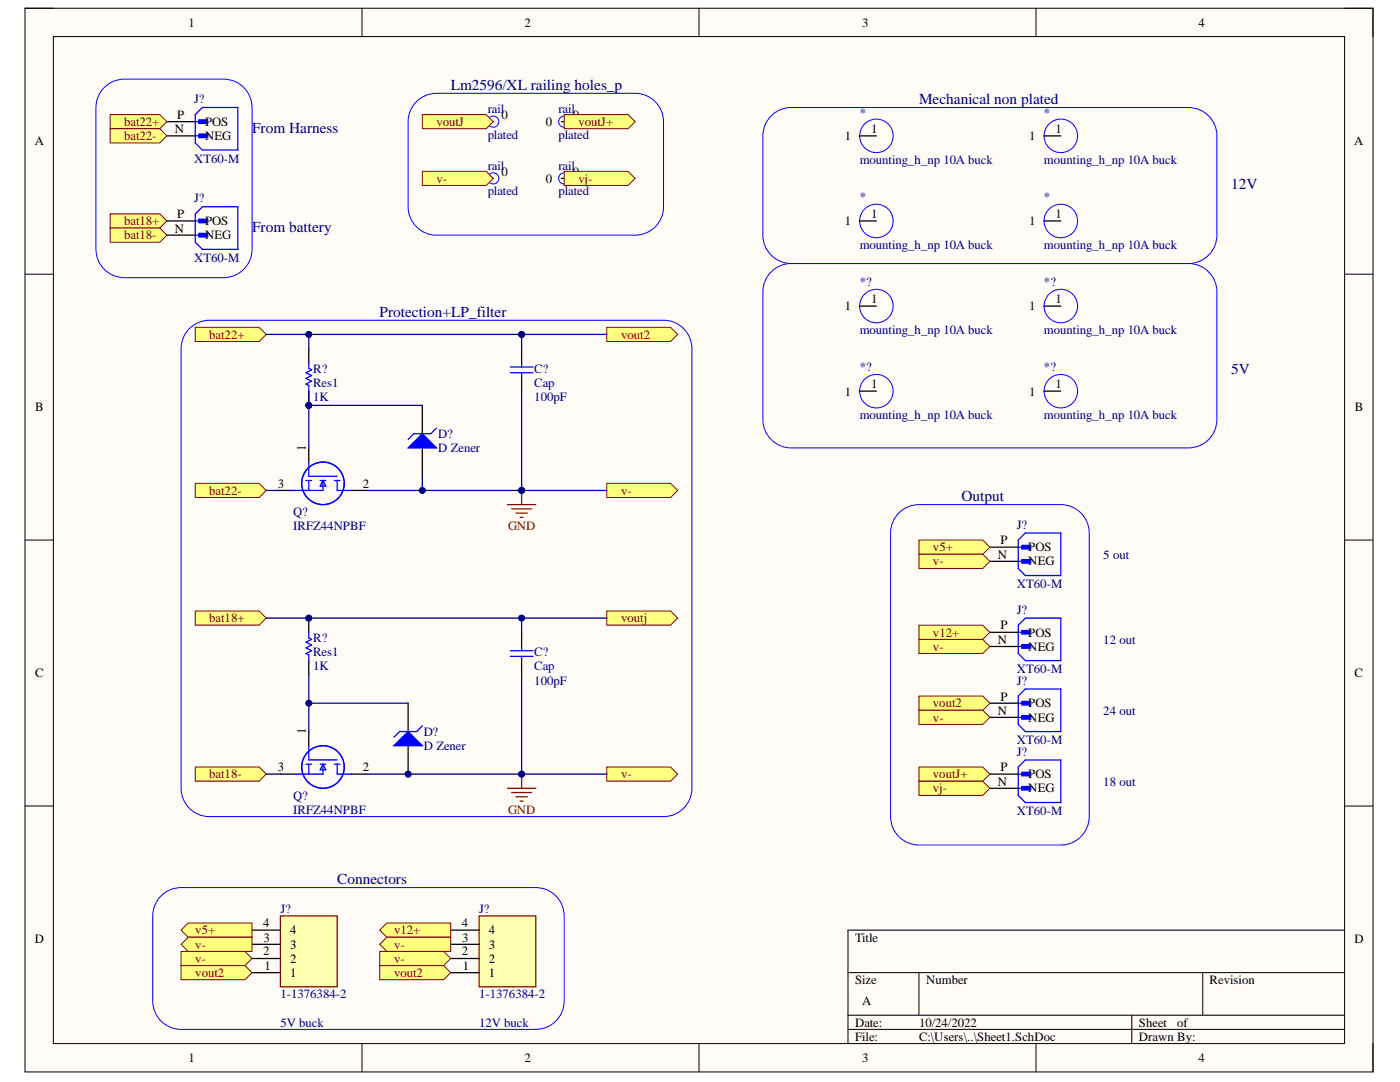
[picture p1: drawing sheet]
<svg xmlns="http://www.w3.org/2000/svg" width="279mm" height="216mm" viewBox="0 0 279 216" stroke-linecap="round" stroke-linejoin="round" font-family="sans-serif">
<path d="M5 1.6h269v212.3h-269z" fill-rule="evenodd" fill="#fffcf8"/>
<path d="M5 1.6h269v212.3h-269z" fill="none" stroke="#000" stroke-width=".2"/>
<path d="M10.7 7.3h257.6v200.9h-257.6z" fill-rule="evenodd" fill="#fffcf8"/>
<g fill="none" stroke="#000" stroke-width=".2">
<path d="M5 1.6h5.7M10.7 7.3h257.6v200.9h-257.6zM72.2 1.6v5.7M139.5 1.6v5.7M206.8 1.6v5.7M268.3 1.6h5.7v5.7M5 54.7h5.7M268.3 54.7h5.7M5 107.8h5.7M268.3 107.8h5.7M5 160.8h5.7M268.3 160.8h5.7"/>
<path d="M169.2 194.1h99.1M183.4 194.1v8.5M240 194.1v8.5M268.3 185.6h-99.1v22.6M72.2 208.2v5.7M139.5 208.2v5.7M169.2 202.6h99.1M169.2 205.4h99.1M206.8 208.2v5.7M225.9 202.6v5.6M274 208.2v5.7"/>
</g>
<path d="M39.7 23.9h1.7v.7h-1.7z" fill-rule="evenodd" fill="#00f"/>
<path d="M39.7 23.9h1.7v.7h-1.7z" fill="none" stroke="#00f" stroke-width=".25"/>
<path d="M39.7 26.8h1.7v.7h-1.7z" fill-rule="evenodd" fill="#00f"/>
<path d="M39 22.9l1.4-1.5h7.1v8.5h-7.1l-1.4-1.4zM39 24.3h2.1M39 27.1h2.1M39.7 26.8h1.7v.7h-1.7zM61.6 72.4v1.1l.6 .3-1.1 .6 1.1 .5-1.1 .6 1.1 .6-1.1 .5M101.8 73.2h4.6M101.8 74.4h4.6M104.1 72.4v.8M104.1 74.4v.8" fill="none" stroke="#00f" stroke-width=".25"/>
<path d="M33.3 24.3h5.7M33.3 27.1h5.7M61.6 69.6v2.8M104.1 69.6v2.8M104.1 75.2v2.9" fill="none" stroke="#000" stroke-width=".25"/>
<path d="M39 65.3h12.7l1.4 1.4-1.4 1.4h-12.7z" fill-rule="evenodd" fill="#ffff80"/>
<path d="M39 65.3h12.7l1.4 1.4-1.4 1.4h-12.7z" fill="none" stroke="#800000" stroke-width=".2"/>
<path d="M39 96.4h12.7l1.4 1.5-1.4 1.4h-12.7z" fill-rule="evenodd" fill="#ffff80"/>
<path d="M39 96.4h12.7l1.4 1.5-1.4 1.4h-12.7z" fill="none" stroke="#800000" stroke-width=".2"/>
<path d="M104.1 97.9v2.8M101.3 100.7h5.6M102.1 101.5h4M103 102.4h2.2M103.8 103.2h.6" fill="none" stroke="#800000" stroke-width=".25"/>
<circle cx="104.1" cy="97.9" r=".57" fill="#000080"/>
<circle cx="104.1" cy="97.9" r=".57" fill="none" stroke="#000080" stroke-width=".2"/>
<path d="M121.1 65.3h12.7l1.5 1.4-1.5 1.4h-12.7z" fill-rule="evenodd" fill="#ffff80"/>
<path d="M121.1 65.3h12.7l1.5 1.4-1.5 1.4h-12.7z" fill="none" stroke="#800000" stroke-width=".2"/>
<path d="M121.1 96.4h12.7l1.5 1.5-1.5 1.4h-12.7z" fill-rule="evenodd" fill="#ffff80"/>
<path d="M121.1 96.4h12.7l1.5 1.5-1.5 1.4h-12.7z" fill="none" stroke="#800000" stroke-width=".2"/>
<path d="M22 22.9h9.9l1.4 1.4-1.4 1.4h-9.9z" fill-rule="evenodd" fill="#ffff80"/>
<path d="M22 22.9h9.9l1.4 1.4-1.4 1.4h-9.9z" fill="none" stroke="#800000" stroke-width=".2"/>
<path d="M22 25.7h9.9l1.4 1.4-1.4 1.4h-9.9z" fill-rule="evenodd" fill="#ffff80"/>
<path d="M22 25.7h9.9l1.4 1.4-1.4 1.4h-9.9z" fill="none" stroke="#800000" stroke-width=".2"/>
<path d="M84.3 80.9v5.6M84.3 89.4v5.6" fill="none" stroke="#000" stroke-width=".25"/>
<path d="M81.5 89.4l2.8-2.9 2.8 2.9z" fill="#00f"/>
<path d="M81.5 89.4l2.8-2.9 2.8 2.9zM87.1 85.4l-1.1 1.1h-3.4l-1.1 1.2M61.6 126.2v1.1l.6 .3-1.1 .5 1.1 .6-1.1 .6 1.1 .5-1.1 .6 .5 .3v1.1M101.8 129.8h4.6M101.8 131h4.6M104.1 129v.8M104.1 131v.8" fill="none" stroke="#00f" stroke-width=".25"/>
<path d="M61.6 131.8v2.8M104.1 126.2v2.8M104.1 131.8v2.8" fill="none" stroke="#000" stroke-width=".25"/>
<path d="M39 121.9h12.7l1.4 1.4-1.4 1.4h-12.7z" fill-rule="evenodd" fill="#ffff80"/>
<path d="M39 121.9h12.7l1.4 1.4-1.4 1.4h-12.7z" fill="none" stroke="#800000" stroke-width=".2"/>
<path d="M39 153h12.7l1.4 1.5-1.4 1.4h-12.7z" fill-rule="evenodd" fill="#ffff80"/>
<path d="M39 153h12.7l1.4 1.5-1.4 1.4h-12.7z" fill="none" stroke="#800000" stroke-width=".2"/>
<path d="M101.3 157.3h5.6M102.1 158.1h4M103 159h2.2M103.8 159.8h.6M104.1 154.5v2.8" fill="none" stroke="#800000" stroke-width=".25"/>
<circle cx="104.1" cy="154.5" r=".57" fill="#000080"/>
<circle cx="104.1" cy="154.5" r=".57" fill="none" stroke="#000080" stroke-width=".2"/>
<path d="M121.1 121.9h12.7l1.5 1.4-1.5 1.4h-12.7z" fill-rule="evenodd" fill="#ffff80"/>
<path d="M121.1 121.9h12.7l1.5 1.4-1.5 1.4h-12.7z" fill="none" stroke="#800000" stroke-width=".2"/>
<path d="M121.1 153h12.7l1.5 1.5-1.5 1.4h-12.7z" fill-rule="evenodd" fill="#ffff80"/>
<path d="M121.1 153h12.7l1.5 1.5-1.5 1.4h-12.7z" fill="none" stroke="#800000" stroke-width=".2"/>
<path d="M78.6 148.8l2.9-2.8 2.8 2.8z" fill="#00f"/>
<path d="M78.6 148.8l2.9-2.8 2.8 2.8z" fill="none" stroke="#00f" stroke-width=".25"/>
<path d="M39.7 43.7h1.7v.7h-1.7z" fill-rule="evenodd" fill="#00f"/>
<path d="M39.7 43.7h1.7v.7h-1.7z" fill="none" stroke="#00f" stroke-width=".25"/>
<path d="M39.7 46.6h1.7v.7h-1.7z" fill-rule="evenodd" fill="#00f"/>
<path d="M39 42.7l1.4-1.4h7.1v8.5h-7.1l-1.4-1.5zM39 44.1h2.1M39 46.9h2.1M39.7 46.6h1.7v.7h-1.7z" fill="none" stroke="#00f" stroke-width=".25"/>
<path d="M33.3 44.1h5.7M33.3 46.9h5.7" fill="none" stroke="#000" stroke-width=".25"/>
<path d="M22 42.7h9.9l1.4 1.4-1.4 1.4h-9.9z" fill-rule="evenodd" fill="#ffff80"/>
<path d="M22 42.7h9.9l1.4 1.4-1.4 1.4h-9.9z" fill="none" stroke="#800000" stroke-width=".2"/>
<path d="M22 45.5h9.9l1.4 1.4-1.4 1.4h-9.9z" fill-rule="evenodd" fill="#ffff80"/>
<path d="M22 45.5h9.9l1.4 1.4-1.4 1.4h-9.9z" fill="none" stroke="#800000" stroke-width=".2"/>
<path d="M203.9 154.1h1.8v.7h-1.8z" fill-rule="evenodd" fill="#00f"/>
<path d="M203.9 154.1h1.8v.7h-1.8z" fill="none" stroke="#00f" stroke-width=".25"/>
<path d="M203.9 156.9h1.8v.7h-1.8z" fill-rule="evenodd" fill="#00f"/>
<path d="M203.2 153.1l1.4-1.5h7.1v8.5h-7.1l-1.4-1.4zM203.2 154.5h2.1M203.2 157.3h2.1M203.9 156.9h1.8v.7h-1.8z" fill="none" stroke="#00f" stroke-width=".25"/>
<path d="M197.5 154.5h5.7M197.5 157.3h5.7" fill="none" stroke="#000" stroke-width=".25"/>
<path d="M203.9 140h1.8v.7h-1.8z" fill-rule="evenodd" fill="#00f"/>
<path d="M203.9 140h1.8v.7h-1.8z" fill="none" stroke="#00f" stroke-width=".25"/>
<path d="M203.9 142.8h1.8v.7h-1.8z" fill-rule="evenodd" fill="#00f"/>
<path d="M203.2 138.9l1.4-1.4h7.1v8.5h-7.1l-1.4-1.4zM203.2 140.3h2.1M203.2 143.1h2.1M203.9 142.8h1.8v.7h-1.8z" fill="none" stroke="#00f" stroke-width=".25"/>
<path d="M197.5 140.3h5.7M197.5 143.1h5.7" fill="none" stroke="#000" stroke-width=".25"/>
<path d="M183.4 153.1h12.7l1.4 1.4-1.4 1.4h-12.7z" fill-rule="evenodd" fill="#ffff80"/>
<path d="M183.4 153.1h12.7l1.4 1.4-1.4 1.4h-12.7z" fill="none" stroke="#800000" stroke-width=".2"/>
<path d="M183.4 155.9h12.7l1.4 1.4-1.4 1.4h-12.7z" fill-rule="evenodd" fill="#ffff80"/>
<path d="M183.4 155.9h12.7l1.4 1.4-1.4 1.4h-12.7z" fill="none" stroke="#800000" stroke-width=".2"/>
<path d="M183.4 138.9h12.7l1.4 1.4-1.4 1.4h-12.7z" fill-rule="evenodd" fill="#ffff80"/>
<path d="M183.4 138.9h12.7l1.4 1.4-1.4 1.4h-12.7z" fill="none" stroke="#800000" stroke-width=".2"/>
<path d="M183.4 141.7h12.7l1.4 1.4-1.4 1.5h-12.7z" fill-rule="evenodd" fill="#ffff80"/>
<path d="M183.4 141.7h12.7l1.4 1.4-1.4 1.5h-12.7z" fill="none" stroke="#800000" stroke-width=".2"/>
<path d="M97.9 24.3h.5M97.9 35.6h.5M112 24.3h.6M112 35.6h.6M56 97.9h2.8M61.6 89.4v2.8M70.1 97.9h2.9M56 154.5h2.8M61.6 146v2.8M70.1 154.5h2.9" fill="none" stroke="#000" stroke-width=".25"/>
<g fill="none" stroke="#00f" stroke-width=".25">
<path d="M61.1 95.9h1.1M61.6 92.2v2.8h5.7M61.6 95.9v2M63.9 95.9h1.1M64.5 95.9v2h-5.7M64.5 95.9l.5 1.1h-1.1zM66.7 95.9h1.2M67.3 95.9v2h2.8M61.1 152.5h1.1M61.6 148.8v2.8h5.7M61.6 152.5v2M63.9 152.5h1.1"/>
<path d="M64.5 152.5v2h-5.7M64.5 152.5l.5 1.1h-1.1zM66.7 152.5h1.2M67.3 152.5v2h2.8"/>
<circle cx="64.5" cy="96.4" r="4.2"/>
<circle cx="64.5" cy="153" r="4.2"/>
</g>
<g fill="none" stroke="#00f" stroke-width=".2">
<path d="M20.8 17.4a5.6 5.6 0 0 1 4-1.6h19.8a5.7 5.7 0 0 1 5.7 5.6v28.4a5.7 5.7 0 0 1-5.7 5.6h-19.8a5.7 5.7 0 0 1-5.6-5.6v-28.4a5.6 5.6 0 0 1 1.6-4zM179.4 102.3a5.7 5.7 0 0 1 4-1.6h28.3a5.7 5.7 0 0 1 5.7 5.7v56.5a5.7 5.7 0 0 1-5.7 5.7h-28.3a5.7 5.7 0 0 1-5.7-5.7v-56.5a5.6 5.6 0 0 1 1.7-4.1z"/>
<circle cx="98.4" cy="35.6" r="1.11"/>
<circle cx="98.4" cy="24.3" r="1.11"/>
<circle cx="112.6" cy="35.6" r="1.11"/>
<circle cx="112.6" cy="24.3" r="1.11"/>
</g>
<path d="M84.3 22.9h12.7l1.4 1.4-1.4 1.4h-12.7z" fill-rule="evenodd" fill="#ffff80"/>
<path d="M84.3 22.9h12.7l1.4 1.4-1.4 1.4h-12.7z" fill="none" stroke="#800000" stroke-width=".2"/>
<path d="M84.3 34.2h12.7l1.4 1.4-1.4 1.4h-12.7z" fill-rule="evenodd" fill="#ffff80"/>
<path d="M84.3 34.2h12.7l1.4 1.4-1.4 1.4h-12.7z" fill="none" stroke="#800000" stroke-width=".2"/>
<path d="M112.6 34.2h12.7l1.5 1.4-1.5 1.4h-12.7z" fill-rule="evenodd" fill="#ffff80"/>
<path d="M112.6 34.2h12.7l1.5 1.4-1.5 1.4h-12.7z" fill="none" stroke="#800000" stroke-width=".2"/>
<path d="M112.6 22.9h12.7l1.5 1.4-1.5 1.4h-12.7z" fill-rule="evenodd" fill="#ffff80"/>
<path d="M112.6 22.9h12.7l1.5 1.4-1.5 1.4h-12.7z" fill="none" stroke="#800000" stroke-width=".2"/>
<path d="M83.1 20.3a5.6 5.6 0 0 1 4-1.7h39.7a5.7 5.7 0 0 1 5.6 5.7v17a5.7 5.7 0 0 1-5.6 5.6h-39.7a5.7 5.7 0 0 1-5.6-5.6v-17a5.6 5.6 0 0 1 1.6-4zM37.8 65.6a5.6 5.6 0 0 1 4-1.7h90.6a5.7 5.7 0 0 1 5.7 5.7v87.7a5.7 5.7 0 0 1-5.7 5.6h-90.6a5.7 5.7 0 0 1-5.7-5.6v-87.7a5.6 5.6 0 0 1 1.7-4z" fill="none" stroke="#00f" stroke-width=".2"/>
<path d="M203.9 108.8h1.8v.7h-1.8z" fill-rule="evenodd" fill="#00f"/>
<path d="M203.9 108.8h1.8v.7h-1.8z" fill="none" stroke="#00f" stroke-width=".25"/>
<path d="M203.9 111.7h1.8v.7h-1.8z" fill-rule="evenodd" fill="#00f"/>
<path d="M203.2 107.8l1.4-1.4h7.1v8.4h-7.1l-1.4-1.4zM203.2 109.2h2.1M203.2 112h2.1M203.9 111.7h1.8v.7h-1.8z" fill="none" stroke="#00f" stroke-width=".25"/>
<path d="M197.5 109.2h5.7M197.5 112h5.7" fill="none" stroke="#000" stroke-width=".25"/>
<path d="M203.9 125.8h1.8v.7h-1.8z" fill-rule="evenodd" fill="#00f"/>
<path d="M203.9 125.8h1.8v.7h-1.8z" fill="none" stroke="#00f" stroke-width=".25"/>
<path d="M203.9 128.6h1.8v.7h-1.8z" fill-rule="evenodd" fill="#00f"/>
<path d="M203.2 124.8l1.4-1.5h7.1v8.5h-7.1l-1.4-1.4zM203.2 126.2h2.1M203.2 129h2.1M203.9 128.6h1.8v.7h-1.8z" fill="none" stroke="#00f" stroke-width=".25"/>
<path d="M197.5 126.2h5.7M197.5 129h5.7" fill="none" stroke="#000" stroke-width=".25"/>
<path d="M183.4 107.8h12.7l1.4 1.4-1.4 1.4h-12.7z" fill-rule="evenodd" fill="#ffff80"/>
<path d="M183.4 107.8h12.7l1.4 1.4-1.4 1.4h-12.7z" fill="none" stroke="#800000" stroke-width=".2"/>
<path d="M183.4 110.6h12.7l1.4 1.4-1.4 1.4h-12.7z" fill-rule="evenodd" fill="#ffff80"/>
<path d="M183.4 110.6h12.7l1.4 1.4-1.4 1.4h-12.7z" fill="none" stroke="#800000" stroke-width=".2"/>
<path d="M183.4 124.8h12.7l1.4 1.4-1.4 1.4h-12.7z" fill-rule="evenodd" fill="#ffff80"/>
<path d="M183.4 124.8h12.7l1.4 1.4-1.4 1.4h-12.7z" fill="none" stroke="#800000" stroke-width=".2"/>
<path d="M183.4 127.6h12.7l1.4 1.4-1.4 1.4h-12.7z" fill-rule="evenodd" fill="#ffff80"/>
<path d="M183.4 127.6h12.7l1.4 1.4-1.4 1.4h-12.7z" fill="none" stroke="#800000" stroke-width=".2"/>
<g fill="none" stroke="#00f" stroke-width=".2">
<path d="M153.9 23.1a5.7 5.7 0 0 1 4-1.6h79.3a5.7 5.7 0 0 1 5.7 5.6v19.8a5.7 5.7 0 0 1-5.7 5.7h-79.3a5.7 5.7 0 0 1-5.7-5.7v-19.8a5.6 5.6 0 0 1 1.7-4zM153.9 54.2a5.7 5.7 0 0 1 4-1.6h79.3a5.7 5.7 0 0 1 5.7 5.6v25.5a5.7 5.7 0 0 1-5.7 5.7h-79.3a5.7 5.7 0 0 1-5.7-5.7v-25.5a5.6 5.6 0 0 1 1.7-4zM32.1 178.8a5.6 5.6 0 0 1 4-1.7h70.8a5.7 5.7 0 0 1 5.7 5.7v16.9a5.7 5.7 0 0 1-5.7 5.7h-70.8a5.7 5.7 0 0 1-5.6-5.7v-16.9a5.6 5.6 0 0 1 1.6-4z"/>
<circle cx="174.9" cy="27.1" r="3.3"/>
<circle cx="211.7" cy="27.1" r="3.3"/>
<circle cx="174.9" cy="44.1" r="3.3"/>
<circle cx="211.7" cy="44.1" r="3.3"/>
<circle cx="174.9" cy="61.1" r="3.3"/>
<circle cx="174.9" cy="78.1" r="3.3"/>
<circle cx="211.7" cy="61.1" r="3.3"/>
<circle cx="211.7" cy="78.1" r="3.3"/>
</g>
<path d="M171.6 27.1h3.3M208.4 27.1h3.3M171.6 44.1h3.3M208.4 44.1h3.3M171.6 61.1h3.3M171.6 78.1h3.3M208.4 61.1h3.3M208.4 78.1h3.3" fill="none" stroke="#000" stroke-width=".25"/>
<path d="M56 182.8h11.3v14.1h-11.3z" fill-rule="evenodd" fill="#ffffb0"/>
<path d="M56 182.8h11.3v14.1h-11.3z" fill="none" stroke="#800000" stroke-width=".25"/>
<path d="M50.3 194.1h5.7M50.3 191.3h5.7M50.3 188.4h5.7M50.3 185.6h5.7" fill="none" stroke="#000" stroke-width=".25"/>
<path d="M95.6 182.8h11.3v14.1h-11.3z" fill-rule="evenodd" fill="#ffffb0"/>
<path d="M95.6 182.8h11.3v14.1h-11.3z" fill="none" stroke="#800000" stroke-width=".25"/>
<path d="M89.9 194.1h5.7M89.9 191.3h5.7M89.9 188.4h5.7M89.9 185.6h5.7" fill="none" stroke="#000" stroke-width=".25"/>
<path d="M61.6 78.1v2.8h22.7M104.1 66.7h17" fill="none" stroke="#000080" stroke-width=".25"/>
<circle cx="104.1" cy="66.7" r=".57" fill="#000080"/>
<circle cx="104.1" cy="66.7" r=".57" fill="none" stroke="#000080" stroke-width=".2"/>
<path d="M104.1 123.3h17" fill="none" stroke="#000080" stroke-width=".25"/>
<circle cx="104.1" cy="123.3" r=".57" fill="#000080"/>
<circle cx="104.1" cy="123.3" r=".57" fill="none" stroke="#000080" stroke-width=".2"/>
<path d="M104.1 78.1v19.8" fill="none" stroke="#000080" stroke-width=".25"/>
<circle cx="104.1" cy="97.9" r=".57" fill="#000080"/>
<circle cx="104.1" cy="97.9" r=".57" fill="none" stroke="#000080" stroke-width=".2"/>
<path d="M84.3 95v2.9" fill="none" stroke="#000080" stroke-width=".25"/>
<circle cx="84.3" cy="97.9" r=".57" fill="#000080"/>
<circle cx="84.3" cy="97.9" r=".57" fill="none" stroke="#000080" stroke-width=".2"/>
<path d="M53.1 66.7h8.5" fill="none" stroke="#000080" stroke-width=".25"/>
<circle cx="61.6" cy="66.7" r=".57" fill="#000080"/>
<circle cx="61.6" cy="66.7" r=".57" fill="none" stroke="#000080" stroke-width=".2"/>
<path d="M104.1 66.7v2.9" fill="none" stroke="#000080" stroke-width=".25"/>
<circle cx="104.1" cy="66.7" r=".57" fill="#000080"/>
<circle cx="104.1" cy="66.7" r=".57" fill="none" stroke="#000080" stroke-width=".2"/>
<path d="M104.1 66.7h-42.5v2.9" fill="none" stroke="#000080" stroke-width=".25"/>
<circle cx="61.6" cy="66.7" r=".57" fill="#000080"/>
<circle cx="61.6" cy="66.7" r=".57" fill="none" stroke="#000080" stroke-width=".2"/>
<circle cx="104.1" cy="66.7" r=".57" fill="#000080"/>
<circle cx="104.1" cy="66.7" r=".57" fill="none" stroke="#000080" stroke-width=".2"/>
<path d="M61.6 80.9v8.5M73 97.9h31.1" fill="none" stroke="#000080" stroke-width=".25"/>
<circle cx="84.3" cy="97.9" r=".57" fill="#000080"/>
<circle cx="84.3" cy="97.9" r=".57" fill="none" stroke="#000080" stroke-width=".2"/>
<circle cx="104.1" cy="97.9" r=".57" fill="#000080"/>
<circle cx="104.1" cy="97.9" r=".57" fill="none" stroke="#000080" stroke-width=".2"/>
<path d="M53.1 97.9h2.9M53.1 123.3h51v2.9" fill="none" stroke="#000080" stroke-width=".25"/>
<circle cx="104.1" cy="123.3" r=".57" fill="#000080"/>
<circle cx="104.1" cy="123.3" r=".57" fill="none" stroke="#000080" stroke-width=".2"/>
<path d="M53.1 154.5h2.9M61.6 140.3h19.9" fill="none" stroke="#000080" stroke-width=".25"/>
<circle cx="61.6" cy="140.3" r=".57" fill="#000080"/>
<circle cx="61.6" cy="140.3" r=".57" fill="none" stroke="#000080" stroke-width=".2"/>
<path d="M61.6 134.6v11.4" fill="none" stroke="#000080" stroke-width=".25"/>
<circle cx="61.6" cy="140.3" r=".57" fill="#000080"/>
<circle cx="61.6" cy="140.3" r=".57" fill="none" stroke="#000080" stroke-width=".2"/>
<path d="M104.1 134.6v19.9" fill="none" stroke="#000080" stroke-width=".25"/>
<circle cx="104.1" cy="154.5" r=".57" fill="#000080"/>
<circle cx="104.1" cy="154.5" r=".57" fill="none" stroke="#000080" stroke-width=".2"/>
<path d="M104.1 97.9h17" fill="none" stroke="#000080" stroke-width=".25"/>
<circle cx="104.1" cy="97.9" r=".57" fill="#000080"/>
<circle cx="104.1" cy="97.9" r=".57" fill="none" stroke="#000080" stroke-width=".2"/>
<path d="M73 154.5h48.1" fill="none" stroke="#000080" stroke-width=".25"/>
<circle cx="104.1" cy="154.5" r=".57" fill="#000080"/>
<circle cx="104.1" cy="154.5" r=".57" fill="none" stroke="#000080" stroke-width=".2"/>
<path d="M36.1 185.6l1.5-1.4h12.7v2.8h-12.7z" fill-rule="evenodd" fill="#ffff80"/>
<path d="M36.1 185.6l1.5-1.4h12.7v2.8h-12.7z" fill="none" stroke="#800000" stroke-width=".2"/>
<path d="M36.1 188.4l1.5-1.4h12.7v2.8h-12.7z" fill-rule="evenodd" fill="#ffff80"/>
<path d="M36.1 188.4l1.5-1.4h12.7v2.8h-12.7z" fill="none" stroke="#800000" stroke-width=".2"/>
<path d="M36.1 189.8h12.8l1.4 1.5-1.4 1.4h-12.8z" fill-rule="evenodd" fill="#ffff80"/>
<path d="M36.1 189.8h12.8l1.4 1.5-1.4 1.4h-12.8z" fill="none" stroke="#800000" stroke-width=".2"/>
<path d="M36.1 192.7h12.8l1.4 1.4-1.4 1.4h-12.8z" fill-rule="evenodd" fill="#ffff80"/>
<path d="M36.1 192.7h12.8l1.4 1.4-1.4 1.4h-12.8z" fill="none" stroke="#800000" stroke-width=".2"/>
<path d="M75.8 185.6l1.4-1.4h12.7v2.8h-12.7z" fill-rule="evenodd" fill="#ffff80"/>
<path d="M75.8 185.6l1.4-1.4h12.7v2.8h-12.7z" fill="none" stroke="#800000" stroke-width=".2"/>
<path d="M75.8 188.4l1.4-1.4h12.7v2.8h-12.7z" fill-rule="evenodd" fill="#ffff80"/>
<path d="M75.8 188.4l1.4-1.4h12.7v2.8h-12.7z" fill="none" stroke="#800000" stroke-width=".2"/>
<path d="M75.8 189.8h12.7l1.4 1.5-1.4 1.4h-12.7z" fill-rule="evenodd" fill="#ffff80"/>
<path d="M75.8 189.8h12.7l1.4 1.5-1.4 1.4h-12.7z" fill="none" stroke="#800000" stroke-width=".2"/>
<path d="M75.8 192.7h12.7l1.4 1.4-1.4 1.4h-12.7z" fill-rule="evenodd" fill="#ffff80"/>
<path d="M75.8 192.7h12.7l1.4 1.4-1.4 1.4h-12.7z" fill="none" stroke="#800000" stroke-width=".2"/>
<text font-size="7.1" fill="#00f" x="80.8" y="144.6">PID?02</text>
<text font-size="6.7" fill="#000080" x="80.8" y="153.2">PID?01</text>
<text font-size="4.2" fill="#000080" x="61" y="125.7">PIR?01</text>
<text font-size="3.9" fill="#000080" x="61" y="80.3">PIR?01</text>
<g font-size="3" fill="#000080">
<text x="90" y="17.9">Lm2596/XL railing holes_p</text>
<text x="183.4" y="20.8">Mechanical non plated</text>
<text x="50.3" y="26.5">From Harness</text>
<text x="245.7" y="37.8">12V</text>
<text x="50.3" y="46.2">From battery</text>
<text x="75.8" y="63.2">Protection+LP_filter</text>
<text x="245.7" y="74.5">5V</text>
<text x="191.9" y="100">Output</text>
<text x="67.3" y="176.5">Connectors</text>
</g>
<g font-size="2.5">
<text x="37.6" y="5.3">1</text>
<text x="104.7" y="5.3">2</text>
<text x="172.1" y="5.3">3</text>
<text x="239.2" y="5.3">4</text>
<text x="35.3" y="23.8">P</text>
<text x="100.1" y="23.8">0</text>
<text x="114.3" y="23.8">0</text>
<text x="6.9" y="29">A</text>
<text x="34.9" y="26.5">N</text>
<text x="40.9" y="25.1">POS</text>
<text x="40.9" y="28">NEG</text>
<text x="108.9" y="25.1">0</text>
<text x="168.6" y="28">1</text>
<text x="173.9" y="26.5">1</text>
<text x="205.4" y="28">1</text>
<text x="210.6" y="26.5">1</text>
<text x="270.2" y="29">A</text>
<text x="100.1" y="35.1">0</text>
<text x="114.3" y="35.1">0</text>
<text x="108.9" y="36.4">0</text>
<text x="34.9" y="46.4">N</text>
<text x="35.3" y="43.5">P</text>
<text x="40.9" y="45">POS</text>
<text x="40.9" y="47.8">NEG</text>
<text x="168.6" y="45">1</text>
<text x="173.9" y="43.5">1</text>
<text x="205.4" y="45">1</text>
<text x="210.6" y="43.5">1</text>
<text x="168.6" y="62">1</text>
<text x="173.9" y="60.5">1</text>
<text x="205.4" y="62">1</text>
<text x="210.6" y="60.5">1</text>
<text x="173.9" y="77.5">1</text>
<text x="210.6" y="77.5">1</text>
<text x="7" y="82.1">B</text>
<text x="168.6" y="78.9">1</text>
<text x="205.4" y="78.9">1</text>
<text x="270.4" y="82.1">B</text>
<text x="61.1" y="89.9" transform="rotate(-90 61.1 89.9)">1</text>
<text x="55.5" y="97.3">3</text>
<text x="72.4" y="97.3">2</text>
<text x="199.1" y="111.5">N</text>
<text x="199.6" y="108.6">P</text>
<text x="205.2" y="110">POS</text>
<text x="205.2" y="112.8">NEG</text>
<text x="199.6" y="125.6">P</text>
<text x="199.1" y="128.5">N</text>
<text x="205.2" y="127">POS</text>
<text x="205.2" y="129.8">NEG</text>
<text x="7" y="135.1">C</text>
<text x="270.3" y="135.1">C</text>
<text x="199.1" y="142.6">N</text>
<text x="199.6" y="139.8">P</text>
<text x="205.2" y="141.1">POS</text>
<text x="61.1" y="146.5" transform="rotate(-90 61.1 146.5)">1</text>
<text x="205.2" y="144">NEG</text>
<text x="55.5" y="153.9">3</text>
<text x="72.4" y="153.9">2</text>
<text x="199.6" y="153.9">P</text>
<text x="205.2" y="155.3">POS</text>
<text x="199.1" y="156.8">N</text>
<text x="205.2" y="158.1">NEG</text>
<text x="52.5" y="185">4</text>
<text x="92.2" y="185">4</text>
<text x="6.9" y="188.2">D</text>
<text x="52.5" y="190.7">2</text>
<text x="52.6" y="187.9">3</text>
<text x="57.9" y="189.3">3</text>
<text x="57.9" y="186.4">4</text>
<text x="92.2" y="190.7">2</text>
<text x="92.3" y="187.9">3</text>
<text x="97.6" y="189.3">3</text>
<text x="97.6" y="186.4">4</text>
<text x="170.6" y="187.9">Title</text>
<text x="270.3" y="188.2">D</text>
<text x="52.8" y="193.5">1</text>
<text x="57.9" y="195">1</text>
<text x="57.9" y="192.1">2</text>
<text x="92.3" y="193.5">1</text>
<text x="97.6" y="195">1</text>
<text x="97.6" y="192.1">2</text>
<text x="170.6" y="196.3">Size</text>
<text x="184.8" y="196.3">Number</text>
<text x="241.4" y="196.3">Revision</text>
<text x="172.1" y="200.6">A</text>
<text x="170.6" y="204.9">Date:</text>
<text x="170.6" y="207.6">File:</text>
<text x="183.4" y="204.9">10/24/2022</text>
<text x="183.4" y="207.6">C:\Users\..\Sheet1.SchDoc</text>
<text x="227.3" y="204.9">Sheet</text>
<text x="227.3" y="207.6">Drawn By:</text>
<text x="234.9" y="204.9">of</text>
<text x="37.6" y="212">1</text>
<text x="104.7" y="212">2</text>
<text x="172.1" y="212">3</text>
<text x="239.2" y="212">4</text>
</g>
<g font-size="2.5" fill="#000080">
<text x="38.7" y="20.6">J?</text>
<text x="97.3" y="22.6">rail</text>
<text x="111.4" y="22.6">rail</text>
<text x="171.6" y="23.2">*</text>
<text x="208.4" y="23.2">*</text>
<text x="97.3" y="27.6">plated</text>
<text x="111.4" y="27.6">plated</text>
<text x="38.7" y="32.5">XT60-M</text>
<text x="97.3" y="33.9">rail</text>
<text x="111.4" y="33.9">rail</text>
<text x="171.6" y="32.7">mounting_h_np 10A buck</text>
<text x="208.4" y="32.7">mounting_h_np 10A buck</text>
<text x="38.7" y="40.4">J?</text>
<text x="97.3" y="39">plated</text>
<text x="111.4" y="39">plated</text>
<text x="171.6" y="40.2">*</text>
<text x="208.4" y="40.2">*</text>
<text x="38.7" y="52.3">XT60-M</text>
<text x="171.6" y="49.7">mounting_h_np 10A buck</text>
<text x="208.4" y="49.7">mounting_h_np 10A buck</text>
<text x="171.6" y="57.1">*?</text>
<text x="208.4" y="57.1">*?</text>
<text x="171.6" y="66.7">mounting_h_np 10A buck</text>
<text x="208.4" y="66.7">mounting_h_np 10A buck</text>
<text x="62.5" y="74.4">R?</text>
<text x="62.5" y="77.2">Res1</text>
<text x="106.6" y="74.4">C?</text>
<text x="106.6" y="77.2">Cap</text>
<text x="171.6" y="74.1">*?</text>
<text x="208.4" y="74.1">*?</text>
<text x="62.5" y="80">1K</text>
<text x="106.6" y="80">100pF</text>
<text x="171.6" y="83.7">mounting_h_np 10A buck</text>
<text x="208.4" y="83.7">mounting_h_np 10A buck</text>
<text x="87.4" y="87.4">D?</text>
<text x="87.4" y="90.3">D Zener</text>
<text x="58.5" y="102.9">Q?</text>
<text x="58.5" y="105.8">IRFZ44NPBF</text>
<text x="202.9" y="105.5">J?</text>
<text x="220.2" y="111.5">5 out</text>
<text x="202.9" y="117.4">XT60-M</text>
<text x="202.9" y="122.5">J?</text>
<text x="62.5" y="128.1">R?</text>
<text x="62.5" y="131">Res1</text>
<text x="106.6" y="131">C?</text>
<text x="220.2" y="128.5">12 out</text>
<text x="62.5" y="133.8">1K</text>
<text x="106.6" y="136.7">100pF</text>
<text x="106.6" y="133.8">Cap</text>
<text x="202.9" y="136.7">J?</text>
<text x="202.9" y="134.4">XT60-M</text>
<text x="220.2" y="142.6">24 out</text>
<text x="84.6" y="146.8">D?</text>
<text x="84.6" y="149.7">D Zener</text>
<text x="202.9" y="148.5">XT60-M</text>
<text x="202.9" y="150.8">J?</text>
<text x="58.5" y="159.6">Q?</text>
<text x="220.2" y="156.8">18 out</text>
<text x="58.5" y="162.4">IRFZ44NPBF</text>
<text x="202.9" y="162.7">XT60-M</text>
<text x="56" y="182.2">J?</text>
<text x="95.6" y="182.2">J?</text>
<text x="56" y="199.2">1-1376384-2</text>
<text x="95.6" y="199.2">1-1376384-2</text>
<text x="56" y="204.9">5V buck</text>
<text x="95.6" y="204.9">12V buck</text>
</g>
<g font-size="2.5" fill="#800000">
<text x="24.8" y="25.1">bat22+</text>
<text x="24.8" y="28">bat22-</text>
<text x="87.1" y="25.1">voutJ</text>
<text x="115.4" y="25.1">voutJ+</text>
<text x="87.1" y="36.4">v-</text>
<text x="115.4" y="36.4">vj-</text>
<text x="24.8" y="45">bat18+</text>
<text x="24.8" y="47.8">bat18-</text>
<text x="41.8" y="67.6">bat22+</text>
<text x="124" y="67.6">vout2</text>
<text x="41.8" y="98.7">bat22-</text>
<text x="124" y="98.7">v-</text>
<text x="101.4" y="105.8">GND</text>
<text x="186.2" y="110">v5+</text>
<text x="186.2" y="112.8">v-</text>
<text x="41.8" y="124.1">bat18+</text>
<text x="124" y="124.1">voutj</text>
<text x="186.2" y="127">v12+</text>
<text x="186.2" y="129.8">v-</text>
<text x="186.2" y="141.1">vout2</text>
<text x="186.2" y="144">v-</text>
<text x="41.8" y="155.3">bat18-</text>
<text x="124" y="155.3">v-</text>
<text x="186.2" y="155.3">voutJ+</text>
<text x="186.2" y="158.1">vj-</text>
<text x="101.4" y="162.4">GND</text>
<text x="39" y="186.4">v5+</text>
<text x="39" y="189.3">v-</text>
<text x="78.6" y="186.4">v12+</text>
<text x="78.6" y="189.3">v-</text>
<text x="39" y="192.1">v-</text>
<text x="39" y="195">vout2</text>
<text x="78.6" y="192.1">v-</text>
<text x="78.6" y="195">vout2</text>
</g>
</svg>
